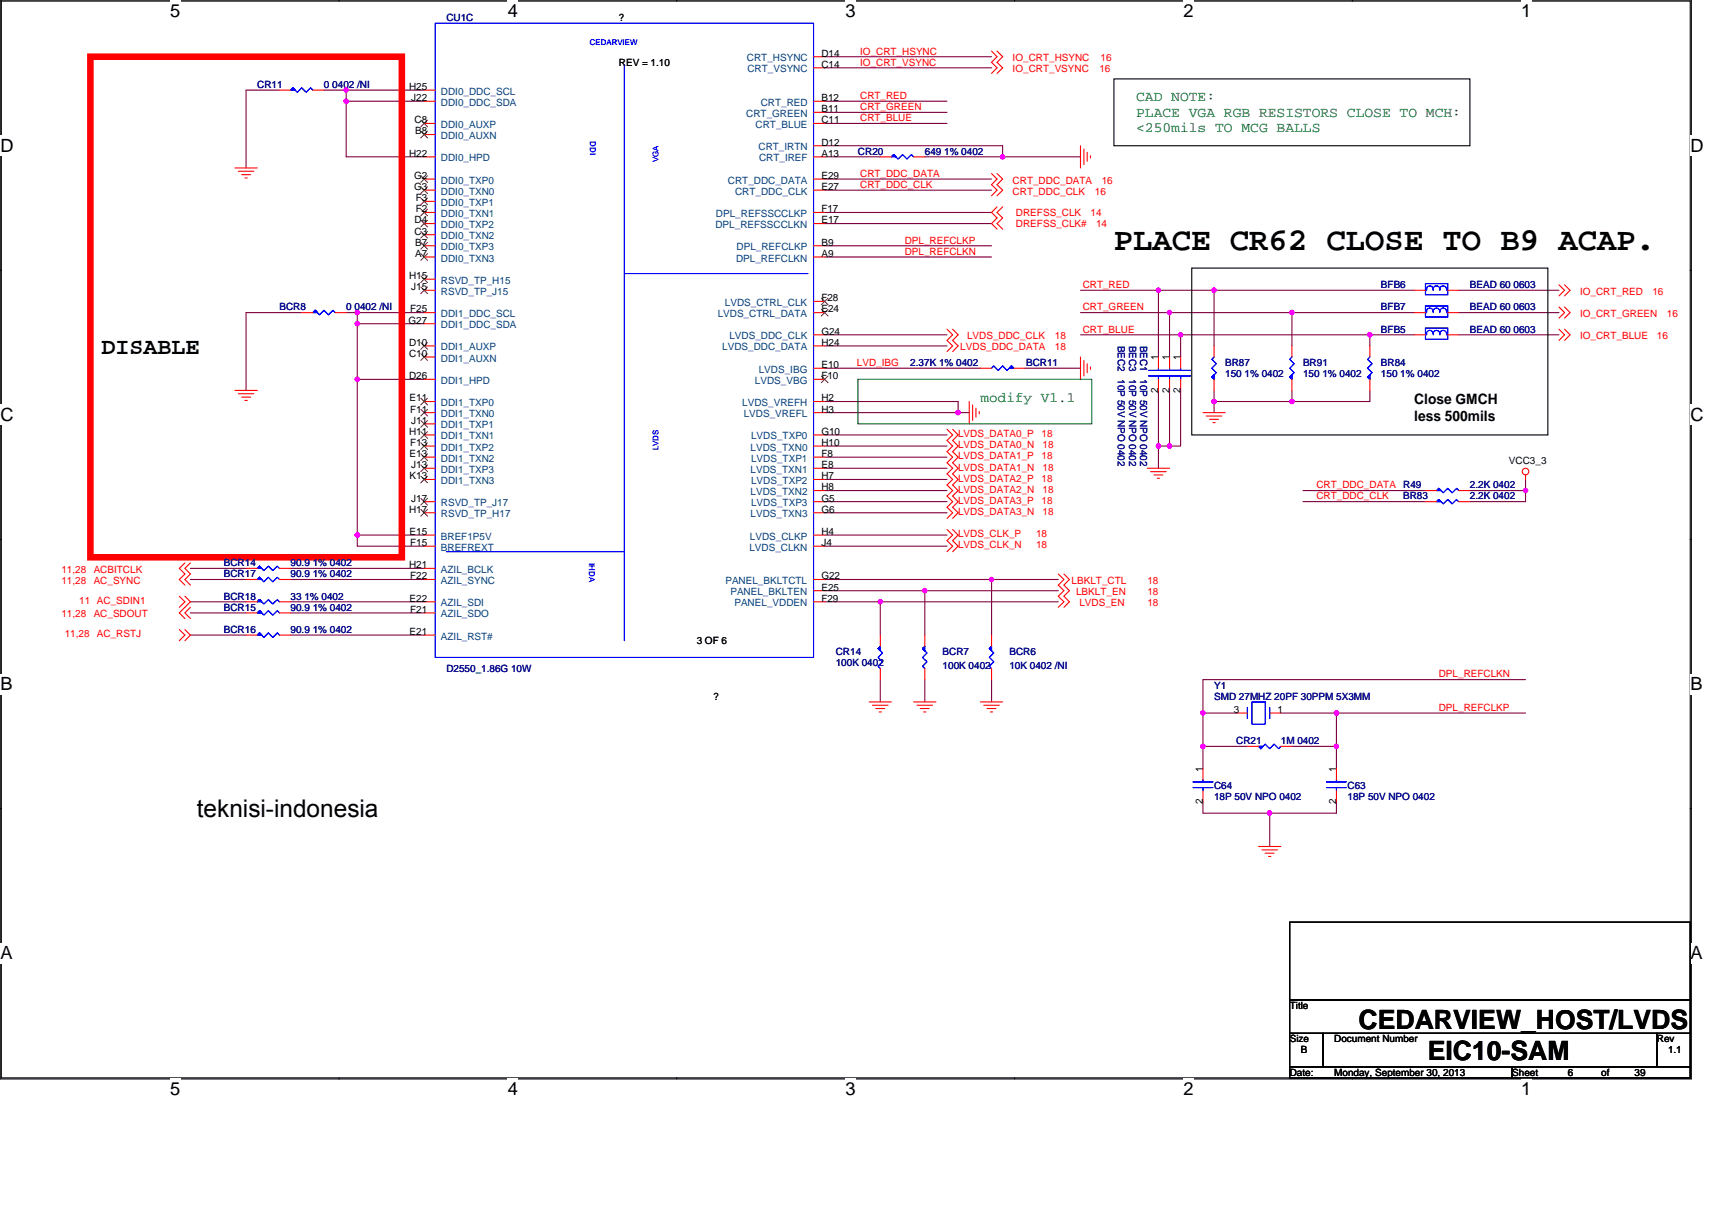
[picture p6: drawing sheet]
<svg xmlns="http://www.w3.org/2000/svg" width="297mm" height="210mm" viewBox="0 0 297 210" stroke-linecap="round" stroke-linejoin="round" font-family="sans-serif">
<path d="M0 0h293.5v187.2h-293.5zM.2 .2h293.1v186.8h-293.1z" fill="none" stroke="#000" stroke-width=".19"/>
<g fill="#fff">
<path d="M29.5 .1h1.8v3.5h-1.8z"/>
<path d="M29.5 187.2h1.8v3.5h-1.8z"/>
</g>
<path d="M58.8 0v.2M58.8 187v.2" fill="none" stroke="#000" stroke-width=".19"/>
<g fill="#fff">
<path d="M88.1 .1h1.8v3.5h-1.8z"/>
<path d="M88.1 187.2h1.8v3.5h-1.8z"/>
</g>
<path d="M117.4 0v.2M117.4 187v.2" fill="none" stroke="#000" stroke-width=".19"/>
<g fill="#fff">
<path d="M146.7 .1h1.8v3.5h-1.8z"/>
<path d="M146.7 187.2h1.8v3.5h-1.8z"/>
</g>
<path d="M176 0v.2M176 187v.2" fill="none" stroke="#000" stroke-width=".19"/>
<g fill="#fff">
<path d="M205.3 .1h1.8v3.5h-1.8z"/>
<path d="M205.3 187.2h1.8v3.5h-1.8z"/>
</g>
<path d="M234.7 0v.2M234.7 187v.2" fill="none" stroke="#000" stroke-width=".19"/>
<g fill="#fff">
<path d="M263.9 .1h1.8v3.5h-1.8z"/>
<path d="M263.9 187.2h1.8v3.5h-1.8z"/>
<path d="M.1 23.5h2.3v3.6h-2.3z"/>
<path d="M293.3 23.5h2.3v3.6h-2.3z"/>
<path d="M.1 70.3h2.3v3.5h-2.3z"/>
<path d="M293.3 70.3h2.3v3.5h-2.3z"/>
</g>
<path d="M0 46.9h.2M293.3 46.9h.2" fill="none" stroke="#000" stroke-width=".19"/>
<g fill="#fff">
<path d="M.1 117h2.1v3.5h-2.1z"/>
<path d="M293.3 117h2.1v3.5h-2.1z"/>
</g>
<path d="M0 93.6h.2M293.3 93.6h.2" fill="none" stroke="#000" stroke-width=".19"/>
<g fill="#fff">
<path d="M.1 163.7h2.1v3.5h-2.1z"/>
<path d="M293.3 163.7h2.1v3.5h-2.1z"/>
</g>
<path d="M193.3 13.7h61.7v11.6h-61.7zM206.8 46.5h61.8v29h-61.8zM0 140.3h.2M293.3 140.3h.2M223.8 179.3h5.8v5.8h-5.8zM223.8 160h69.5v13.5h-69.5zM223.8 173.5h69.5v5.8h-69.5zM229.6 179.3h57.9v5.8h-57.9zM287.5 179.3h5.8v5.8h-5.8zM223.8 185.1h38.6v1.9h-38.6zM262.4 185.1h30.9v1.9h-30.9z" fill="none" stroke="#000" stroke-width=".19"/>
<g fill="none" stroke="#800040" stroke-width=".19">
<path d="M48.5 15.6h-5.8v13.5M56.2 15.6h3.9v2M60.1 15.6h13.5M60.1 17.6h13.5M60.1 17.6v9.6h13.5M143.1 9.8h28.9M143.1 11.8h28.9M143.1 17.6h21.2M143.1 19.5h21.2M143.1 31.1h28.9M143.1 33h28.9M143.1 38.8h28.9"/>
<path d="M143.1 36.9h28.9M143.1 27.2h9.6M143.1 21.4h21.2M143.1 25.3h30.9v1.9M160.5 27.2h13.5M174 27.2h13.5M52.3 54.3h-9.6v13.5M60.1 54.3h1.9M62 54.3h11.6M62 54.3v1.9M73.6 56.2h-11.6v9.6M143.1 42.7h28.9"/>
<path d="M143.1 44.6h28.9M143.1 58.1h21.2M187.5 50.4h13.5M187.5 54.3h15.4v7.7M187.5 58.1h17.3v3.9M201 50.4h9.6M201 50.4v11.6M202.9 54.3h21.3M204.8 58.1h32.9M210.6 50.4v9.6M210.6 50.4h34.8M224.2 54.3h21.2"/>
<path d="M224.2 54.3v5.7M237.7 58.1v1.9M237.7 58.1h7.7M253.1 58.1h17.4M253.1 54.3h17.4M253.1 50.4h17.4M62 65.8h11.6M62 65.8v29h11.6M143.1 69.7h23.1v1.9M143.1 71.6h23.1M143.1 60h21.2M143.1 77.4h21.2"/>
<path d="M143.1 75.5h21.2M143.1 79.3h21.2M143.1 63.9h27M166.2 71.6h2M177.8 63.9h9.7M201 67.8v9.6M201 77.4v3.9M201 77.4h1.9M202.9 67.8v9.6M204.8 67.8v9.6h-1.9M210.6 69.7v1.9M210.6 69.7h13.6"/>
<path d="M210.6 67.8v1.9M224.2 67.8v1.9M237.7 67.8v1.9h-13.5M33 98.6h9.7M50.4 98.6h23.2M62 92.9h11.6M143.1 94.8h21.2M143.1 81.3h21.2M143.1 85.1h21.2M143.1 83.2h21.2M143.1 92.9h21.2M143.1 89h21.2"/>
<path d="M143.1 87.1h21.2M226.1 85.1h21.2M226.1 87.1h21.2M255 85.1h9.7M264.7 85.1v2h-9.7M264.7 83.2v1.9M33 104.4h9.7M33 106.4h9.7M33 110.2h9.7M33 100.6h9.7M50.4 100.6h23.2M50.4 104.4h23.2"/>
<path d="M50.4 106.4h23.2M50.4 110.2h23.2M143.1 100.6h28.9v9.6M143.1 104.4h9.6v5.8M143.1 102.5h17.4v7.7M152.7 117.9v3.9M152.7 104.4h30.9M160.5 102.5h23.1M160.5 117.9v3.9M172 117.9v3.9M172 100.6h11.6M264.7 117.9h-56v5.8"/>
<path d="M208.7 139.2v1.9h11.6v5.8M208.7 129.5v3.9M208.7 129.5h7.7M208.7 123.7v5.8M208.7 123.7h5.8M222.2 123.7h9.7M231.9 123.7v5.8h-7.7M231.9 123.7h32.8M231.9 129.5v3.9M231.9 139.2v1.9h-11.6"/>
</g>
<g fill="#f0f" stroke="#f0f" stroke-width=".19">
<circle cx="264.7" cy="85.1" r=".38"/>
<circle cx="210.6" cy="50.4" r=".38"/>
<circle cx="224.1" cy="69.7" r=".38"/>
<circle cx="224.1" cy="54.2" r=".38"/>
<circle cx="237.7" cy="58.1" r=".38"/>
<circle cx="204.8" cy="58.1" r=".38"/>
<circle cx="210.6" cy="69.7" r=".38"/>
<circle cx="166.2" cy="71.6" r=".38"/>
<circle cx="174" cy="27.2" r=".38"/>
<circle cx="152.7" cy="104.4" r=".38"/>
<circle cx="172" cy="100.6" r=".38"/>
<circle cx="160.4" cy="102.5" r=".38"/>
<circle cx="62" cy="65.8" r=".38"/>
<circle cx="62" cy="54.2" r=".38"/>
<circle cx="208.7" cy="123.7" r=".38"/>
<circle cx="231.9" cy="123.7" r=".38"/>
<circle cx="231.9" cy="129.5" r=".38"/>
<circle cx="220.3" cy="141.1" r=".38"/>
<circle cx="208.7" cy="129.5" r=".38"/>
<circle cx="60" cy="15.6" r=".38"/>
<circle cx="201" cy="50.4" r=".38"/>
<circle cx="202.9" cy="54.2" r=".38"/>
<circle cx="201" cy="77.4" r=".38"/>
<circle cx="202.9" cy="77.4" r=".38"/>
<circle cx="60.1" cy="17.6" r=".38"/>
<circle cx="62" cy="56.2" r=".38"/>
<circle cx="62" cy="92.8" r=".38"/>
</g>
<g fill="none" stroke="#f00" stroke-width=".19">
<path d="M48.5 15.6h1.9M54.3 15.6h1.9M73.6 17.6h1.9M73.6 15.6h1.9M141.2 17.6h1.9M141.2 19.5h1.9M141.2 11.8h1.9M141.2 9.8h1.9M172 8.9l1 .9-1 1 1 1-1 .9M173 8.9l1 .9-1 1 1 1-1 .9M40.8 29.1h3.8M41.4 29.7h2.6"/>
<path d="M41.9 30.3h1.6M42.5 30.9h.4M73.6 38.8h1.9M73.6 36.9h1.9M73.6 34.9h1.9M73.6 33h1.9M73.6 31.1h1.9M73.6 27.2h1.9M73.6 23.3h1.9M73.6 21.4h1.9M141.2 38.8h1.9M141.2 36.9h1.9"/>
<path d="M141.2 33h1.9M141.2 31.1h1.9M141.2 27.2h1.9M141.2 21.4h1.9M141.2 25.3h1.9M152.7 27.2h2M158.5 27.2h2M172 30.1l1 1-1 .9 1 1-1 1M173 30.1l1 1-1 .9 1 1-1 1M173 35.9l-1 1 1 .9-1 1 1 1M174 35.9l-1 1 1 .9-1 1 1 1M187.5 25.3v3.8"/>
<path d="M188.1 25.9v2.7M188.6 26.4v1.6M189.2 27v.4M52.3 54.3h2M58.1 54.3h2M73.6 42.7h1.9M73.6 44.6h1.9M73.6 56.2h1.9M73.6 54.3h1.9M73.6 50.4h1.9M73.6 48.5h1.9M73.6 40.7h1.9"/>
<path d="M141.2 42.7h1.9M141.2 44.6h1.9M141.2 54.3h1.9M141.2 58.1h1.9M141.2 52.3h1.9M164.3 57.1l1 1-1 1 1 .9-1 1M165.3 57.1l.9 1-.9 1 .9 .9-.9 1M245.4 54.3h1.9M245.4 50.4h1.9M245.4 58.1h1.9M251.2 54.3h1.9M251.2 50.4h1.9"/>
<path d="M251.2 58.1h1.9M270.5 49.4l1 1-1 1M270.5 53.3l1 1-1 .9M270.5 57.1l1 1-1 1M271.5 49.4l.9 1-.9 1M271.5 53.3l.9 1-.9 .9M271.5 57.1l.9 1-.9 1M40.8 67.8h3.8M41.4 68.3h2.6M41.9 68.9h1.6M42.5 69.5h.4M73.6 79.3h1.9"/>
<path d="M73.6 77.4h1.9M73.6 75.5h1.9M73.6 73.6h1.9M73.6 71.6h1.9M73.6 69.7h1.9M73.6 65.8h1.9M73.6 62h1.9M73.6 60h1.9M141.2 79.3h1.9M141.2 77.4h1.9M141.2 75.5h1.9M141.2 71.6h1.9"/>
<path d="M141.2 69.7h1.9M141.2 65.8h1.9M141.2 60h1.9M141.2 63.9h1.9M164.3 74.5l1 1-1 .9 1 1-1 1 1 .9-1 1 1 1-1 .9 1 1-1 1 1 .9-1 1 1 1-1 .9 1 1-1 1M165.3 74.5l.9 1-.9 .9 .9 1-.9 1 .9 .9-.9 1 .9 1-.9 .9 .9 1-.9 1 .9 .9-.9 1 .9 1-.9 .9 .9 1-.9 1M168.2 69.7v3.9M168.8 70.3v2.7M169.3 70.8v1.6M169.9 71.4v.4M170.1 63.9h1.9M175.9 63.9h1.9"/>
<path d="M187.5 62v3.8M188.1 62.5v2.7M188.6 63.1v1.6M189.2 63.7v.4M201 62v1.9M201 65.8v2M202.9 62v1.9M202.9 65.8v2M204.8 62v1.9M204.8 65.8v2M208.7 71.6h3.9M209.3 72.2h2.7"/>
<path d="M209.9 72.8h1.5M210.5 73.3h.3M210.6 60v2M210.6 65.8v2M224.2 60v2M224.2 65.8v2M237.7 60v2M237.7 65.8v2M32.1 97.7l-1 .9 1 1-1 1 1 .9M33 97.7l-.9 .9 .9 1-.9 1 .9 .9M42.7 98.6h1.9M48.5 98.6h1.9"/>
<path d="M73.6 98.6h1.9M73.6 94.8h1.9M73.6 92.9h1.9M73.6 89h1.9M73.6 87.1h1.9M73.6 83.2h1.9M73.6 81.3h1.9M141.2 85.1h1.9M141.2 94.8h1.9M141.2 92.9h1.9M141.2 89h1.9M141.2 87.1h1.9"/>
<path d="M141.2 83.2h1.9M141.2 81.3h1.9M164.3 91.9l1 1-1 .9 1 1-1 .9M165.3 91.9l.9 1-.9 .9 .9 1-.9 .9M183.6 99.6l1 1-1 .9 1 1-1 1 1 .9-1 1M184.6 99.6l.9 1-.9 .9 .9 1-.9 1 .9 .9-.9 1M199.1 81.3h3.8M199.6 81.9h2.8M200.2 82.4h1.6M200.8 83h.4M247.3 85.1h2M247.3 87.1h2"/>
<path d="M253.1 85.1h1.9M253.1 87.1h1.9M264.7 82.4v.8M31.1 103.5l1 .9-1 1M31.1 109.3l1 .9-1 1M32.1 103.5l.9 .9-1.9 2 1 .9M32.1 109.3l.9 .9-.9 1M33 105.4l-.9 1 .9 .9M42.7 100.6h1.9M42.7 110.2h1.9M42.7 106.4h1.9M42.7 104.4h1.9"/>
<path d="M48.5 100.6h1.9M48.5 110.2h1.9M48.5 106.4h1.9M48.5 104.4h1.9M73.6 100.6h1.9M73.6 110.2h1.9M73.6 106.4h1.9M73.6 104.4h1.9M141.2 100.6h1.9M141.2 104.4h1.9M141.2 102.5h1.9M152.7 110.2v2"/>
<path d="M152.7 116v1.9M160.5 110.2v2M160.5 116v1.9M172 110.2v2M172 116v1.9M150.8 121.8h3.9M151.4 122.4h2.7M152 123h1.5M152.5 123.5h.4M158.5 121.8h3.9M159.1 122.4h2.7M159.7 123h1.5"/>
<path d="M160.2 123.5h.5M170.1 121.8h3.9M170.7 122.4h2.7M171.3 123h1.5M171.8 123.5h.4M208.7 133.4v1.9M208.7 137.2v2M214.5 123.7h1.9M216.4 129.5h2M220.3 123.7h1.9M222.2 129.5h2M231.9 133.4v1.9"/>
<path d="M231.9 137.2v2M218.4 146.9h3.8M218.9 147.5h2.8M219.5 148.1h1.6M220.1 148.6h.4"/>
<circle cx="264.7" cy="81.8" r=".57"/>
</g>
<path d="M15.7 9.8h54v86.9h-54z" fill="none" stroke="#f00" stroke-width="1.1"/>
<path d="M148.9 65.8h40.5v7.8h-40.5z" fill="none" stroke="#008000" stroke-width=".19"/>
<g fill="none" stroke="#00f" stroke-width=".19">
<path d="M50.4 15.6l.4-.4 .8 .8 .7-.8 .8 .8 .8-.8 .4 .4M154.7 27.2l.3-.4 .8 .8 .8-.8 .8 .8 .7-.8 .4 .4M54.3 54.3l.4-.5 .7 .8 .8-.8 .8 .8 .8-.8 .3 .5M247.3 56.9h3.9v2h-3.9zM247.3 53.1h3.9v1.9h-3.9zM247.3 49.2h3.9v2h-3.9zM247.5 54v.3h-.2M248.6 57.9a.58 .58 0 0 0-.6-.5 .58 .58 0 0 0-.5 .7h-.2M248.6 54a.56 .56 0 0 0-.5-.5 .56 .56 0 0 0-.6 .5M248.6 50.2a.58 .58 0 0 0-.6-.6 .58 .58 0 0 0-.5 .8h-.2M248.7 54v.3M249.8 57.9a.59 .59 0 0 0-.7-.5 .59 .59 0 0 0-.4 .7"/>
<path d="M249.8 54a.57 .57 0 0 0-.6-.5 .57 .57 0 0 0-.5 .5M249.8 50.2a.59 .59 0 0 0-.7-.6 .59 .59 0 0 0-.4 .8M249.8 58.1a.6 .6 0 0 1 .6-.8 .6 .6 0 0 1 .6 .8h.2M249.8 54v.3M251 54a.57 .57 0 0 0-.6-.5 .57 .57 0 0 0-.6 .5M251 54v.3h.2M251.2 50.4h-.2a.6 .6 0 0 0-.6-.8 .6 .6 0 0 0-.6 .8M172 63.9l.4-.4 .8 .8 .8-.8 .7 .8 .8-.8 .4 .4M199.3 65.2h3.4M199.3 64.3h3.4M201 63.9v.4M201 65.2v.6"/>
<path d="M201.2 65.2h3.5M201.2 64.3h3.5M202.9 63.9v.4M202.9 65.2v.6M203.1 65.2h3.5M203.1 64.3h3.5M204.8 63.9v.4M204.8 65.2v.6M210.6 62l-.3 .4 .7 .7-.7 .8 .7 .8-.7 .7 .3 .4M224.2 62l-.4 .4 .7 .7-.7 .8 .7 .8-.7 .7 .4 .4M237.7 62l-.4 .4 .8 .7-.8 .8 .8 .8-.8 .7 .4 .4M44.6 98.6l.4-.3 .8 .7 .8-.7 .7 .7 .8-.7 .4 .3"/>
<path d="M249.3 85.1l.3-.3 .8 .7 .8-.7 .7 .7 .8-.7 .4 .3M249.3 87.1l.3-.4 .8 .7 .8-.7 .7 .7 .8-.7 .4 .4M44.6 100.6l.4-.4 .8 .8 .8-.8 .7 .8 .8-.8 .4 .4M44.6 110.2l.4-.4 .8 .8 .8-.8 .7 .8 .8-.8 .4 .4M44.6 106.4l.4-.4 .8 .7 .8-.7 .7 .7 .8-.7 .4 .4M44.6 104.4l.4-.3 .8 .7 .8-.7 .7 .7 .8-.7 .4 .3M152.7 112.2l-.3 .3 .7 .8-.7 .8 .7 .8-.7 .7 .3 .4M160.5 112.2l-.4 .3 .7 .8-.7 .8 .7 .8-.7 .7 .4 .4M172 112.2l-.3 .3 .7 .8-.7 .8 .7 .8-.7 .7 .3 .4M207 136.7h3.5M207 135.7h3.5M208.7 135.3v.4"/>
<path d="M208.7 136.7v.5M216.4 122.8v1.9M217.2 121.8h2.3v3.9h-2.3zM218.4 129.5l.4 .4 .7-.8 .8 .8 .8-.8 .7 .8 .4-.4M220.3 122.8v1.9M230.1 136.7h3.5M230.1 135.7h3.5M231.9 135.3v.4M231.9 136.7v.5"/>
</g>
<g fill="#00f" stroke="#00f" stroke-width=".19">
<path d="M152.4 112.5l.3-.3v.7z" fill-rule="evenodd"/>
<path d="M152.4 112.5l.3-.3v.7z" fill-rule="evenodd"/>
<path d="M249.6 84.8l.4 .3h-.7l.3-.3 .4 .3z" fill-rule="evenodd"/>
<path d="M249.6 84.8l.4 .3h-.7l.3-.3 .4 .3z" fill-rule="evenodd"/>
<path d="M44.6 100.6l.4-.4 .4 .4-.4-.4 .4 .4z" fill-rule="evenodd"/>
<path d="M44.6 100.6l.4-.4 .4 .4-.4-.4 .4 .4z" fill-rule="evenodd"/>
<path d="M237.3 65.4l.4-.4v.8l-.4-.4 .4-.4z" fill-rule="evenodd"/>
<path d="M237.3 65.4l.4-.4v.8l-.4-.4 .4-.4z" fill-rule="evenodd"/>
<path d="M224.2 65v.8l-.4-.4z" fill-rule="evenodd"/>
<path d="M224.2 65v.8l-.4-.4z" fill-rule="evenodd"/>
<path d="M54.7 53.8l.4 .5h-.8l.4-.5 .4 .5z" fill-rule="evenodd"/>
<path d="M54.7 53.8l.4 .5h-.8l.4-.5 .4 .5z" fill-rule="evenodd"/>
<path d="M44.6 98.6l.4-.3 .4 .3-.4-.3 .4 .3z" fill-rule="evenodd"/>
<path d="M44.6 98.6l.4-.3 .4 .3-.4-.3 .4 .3z" fill-rule="evenodd"/>
<path d="M249.6 86.7l.4 .4h-.7l.3-.4 .4 .4z" fill-rule="evenodd"/>
<path d="M249.6 86.7l.4 .4h-.7l.3-.4 .4 .4z" fill-rule="evenodd"/>
<path d="M45 109.8l.4 .4h-.8l.4-.4 .4 .4z" fill-rule="evenodd"/>
<path d="M45 109.8l.4 .4h-.8l.4-.4 .4 .4z" fill-rule="evenodd"/>
<path d="M171.7 112.5l.3-.3v.7z" fill-rule="evenodd"/>
<path d="M171.7 112.5l.3-.3v.7z" fill-rule="evenodd"/>
<path d="M155 26.8l.4 .4h-.7l.3-.4 .4 .4z" fill-rule="evenodd"/>
<path d="M155 26.8l.4 .4h-.7l.3-.4 .4 .4z" fill-rule="evenodd"/>
<path d="M45 106l.4 .4h-.8l.4-.4 .4 .4z" fill-rule="evenodd"/>
<path d="M45 106l.4 .4h-.8l.4-.4 .4 .4z" fill-rule="evenodd"/>
<path d="M175.5 63.5l.4 .4h-.8z" fill-rule="evenodd"/>
<path d="M175.5 63.5l.4 .4h-.8z" fill-rule="evenodd"/>
<path d="M218.4 129.5h.7l-.3 .4 .3-.4-.3 .4z" fill-rule="evenodd"/>
<path d="M218.4 129.5h.7l-.3 .4 .3-.4-.3 .4z" fill-rule="evenodd"/>
<path d="M210.6 65v.8l-.3-.4z" fill-rule="evenodd"/>
<path d="M210.6 65v.8l-.3-.4z" fill-rule="evenodd"/>
<path d="M160.1 112.5l.4-.3v.7z" fill-rule="evenodd"/>
<path d="M160.1 112.5l.4-.3v.7z" fill-rule="evenodd"/>
<path d="M45 104.1l.4 .3h-.8l.4-.3 .4 .3z" fill-rule="evenodd"/>
<path d="M45 104.1l.4 .3h-.8l.4-.3 .4 .3z" fill-rule="evenodd"/>
<path d="M50.8 15.2l.4 .4h-.8l.4-.4 .4 .4z" fill-rule="evenodd"/>
<path d="M50.8 15.2l.4 .4h-.8l.4-.4 .4 .4z" fill-rule="evenodd"/>
</g>
<path d="M75.5 4h65.7v110.1h-65.7zM108.3 11.2v100M108.3 47.5h31.9M77.4 95.7h30.9" fill="none" stroke="#00f" stroke-width=".17"/>
<g fill="none" stroke="#804000" stroke-width=".17">
<path d="M73 38.2l1.2 1.2M73 36.3l1.2 1.2M73 34.4l1.2 1.1M73 32.4l1.2 1.2M73 30.5l1.2 1.2M73 22.8l1.2 1.1M73 20.8l1.2 1.2M74.2 38.2l-1.2 1.2M74.2 36.3l-1.2 1.2M74.2 34.4l-1.2 1.1M74.2 32.4l-1.2 1.2M74.2 30.5l-1.2 1.2"/>
<path d="M74.2 22.8l-1.2 1.1M74.2 20.8l-1.2 1.2M73 59.5l1.2 1.1M73 49.8l1.2 1.2M73 47.9l1.2 1.1M73 44l1.2 1.2M73 42.1l1.2 1.1M73 40.2l1.2 1.1M74.2 59.5l-1.2 1.1M74.2 49.8l-1.2 1.2M74.2 47.9l-1.2 1.1M74.2 44l-1.2 1.2"/>
<path d="M74.2 42.1l-1.2 1.1M74.2 40.2l-1.2 1.1M142.5 53.7l1.2 1.1M142.5 51.7l1.2 1.2M143.7 53.7l-1.2 1.1M143.7 51.7l-1.2 1.2M73 78.8l1.2 1.1M73 76.8l1.2 1.2M73 74.9l1.2 1.2M73 73l1.2 1.1M73 71l1.2 1.2M73 69.1l1.2 1.2"/>
<path d="M73 61.4l1.2 1.1M74.2 78.8l-1.2 1.1M74.2 76.8l-1.2 1.2M74.2 74.9l-1.2 1.2M74.2 73l-1.2 1.1M74.2 71l-1.2 1.2M74.2 69.1l-1.2 1.2M74.2 61.4l-1.2 1.1M142.5 65.3l1.2 1.1M143.7 65.3l-1.2 1.1M73 88.4l1.2 1.2M73 86.5l1.2 1.2"/>
<path d="M73 82.6l1.2 1.2M73 80.7l1.2 1.2M74.2 88.4l-1.2 1.2M74.2 86.5l-1.2 1.2M74.2 82.6l-1.2 1.2M74.2 80.7l-1.2 1.2"/>
</g>
<text font-size="5.6" x="193.3" y="43.5">PLACE CR62 CLOSE TO B9 ACAP.</text>
<g font-size="4.6">
<text x="235.7" y="178.6">CEDARVIEW_HOST/LVDS</text>
<text x="247.7" y="184">EIC10-SAM</text>
</g>
<text font-size="4.2" x="34.1" y="141.8">teknisi-indonesia</text>
<text font-size="4" x="17.6" y="61.5">DISABLE</text>
<g font-size="3.2">
<text x="29.5" y="2.9">5</text>
<text x="88.1" y="2.9">4</text>
<text x="146.7" y="2.9">3</text>
<text x="205.3" y="2.9">2</text>
<text x="263.9" y="2.9">1</text>
<text x=".1" y="26.4">D</text>
<text x="293.3" y="26.4">D</text>
<text x=".1" y="73.1">C</text>
<text x="293.3" y="73.1">C</text>
<text x=".1" y="119.8">B</text>
<text x="293.3" y="119.8">B</text>
<text x=".1" y="166.5">A</text>
<text x="293.3" y="166.5">A</text>
<text x="29.5" y="190">5</text>
<text x="88.1" y="190">4</text>
<text x="146.7" y="190">3</text>
<text x="205.3" y="190">2</text>
<text x="263.9" y="190">1</text>
</g>
<g font-size="2.5" fill="#008000">
<text x="197.1" y="17.6">CAD NOTE:</text>
<text x="197.1" y="20.3">PLACE VGA RGB RESISTORS CLOSE TO MCH:</text>
<text x="197.1" y="22.9">&lt;250mils TO MCG BALLS</text>
<text x="170.1" y="69.7">modify V1.1</text>
</g>
<g font-size="2.5">
<text x="245.4" y="70.1">Close GMCH</text>
<text x="245.4" y="73">less 500mils</text>
</g>
<g font-size="1.7" fill="#000080">
<text x="77.4" y="3.7">CU1C</text>
<text x="44.6" y="15.2">CR11</text>
<text x="56.2" y="15.2">0 0402 /NI</text>
<text x="148.9" y="26.8">CR20</text>
<text x="160.5" y="26.8">649 1% 0402</text>
<text x="48.5" y="53.8">BCR8</text>
<text x="60.1" y="53.8">0 0402 /NI</text>
<text x="239.6" y="53.8">BFB7</text>
<text x="239.6" y="50">BFB6</text>
<text x="255" y="53.8">BEAD 60 0603</text>
<text x="255" y="50">BEAD 60 0603</text>
<text x="239.6" y="57.7">BFB5</text>
<text x="255" y="57.7">BEAD 60 0603</text>
<text x="157.9" y="63.5">2.37K 1% 0402</text>
<text x="178" y="63.5">BCR11</text>
<text x="194" y="60" transform="rotate(90 194 60)">BEC2</text>
<text x="194" y="65.8" transform="rotate(90 194 65.8)">10P 50V NPO 0402</text>
<text x="195.9" y="60" transform="rotate(90 195.9 60)">BEC3</text>
<text x="195.9" y="65.8" transform="rotate(90 195.9 65.8)">10P 50V NPO 0402</text>
<text x="197.8" y="60" transform="rotate(90 197.8 60)">BEC1</text>
<text x="197.8" y="65.8" transform="rotate(90 197.8 65.8)">10P 50V NPO 0402</text>
<text x="212.6" y="63.5">BR87</text>
<text x="212.6" y="65.4">150 1% 0402</text>
<text x="226.1" y="63.5">BR91</text>
<text x="226.1" y="65.4">150 1% 0402</text>
<text x="239.6" y="63.5">BR84</text>
<text x="239.6" y="65.4">150 1% 0402</text>
<text x="243.5" y="84.8">R49</text>
<text x="243.5" y="86.7">BR83</text>
<text x="255" y="84.8">2.2K 0402</text>
<text x="255" y="86.7">2.2K 0402</text>
<text x="38.8" y="100.2">BCR17</text>
<text x="38.8" y="98.3">BCR14</text>
<text x="50.4" y="100.2">90.9 1% 0402</text>
<text x="50.4" y="98.3">90.9 1% 0402</text>
<text x="38.8" y="106">BCR15</text>
<text x="38.8" y="104.1">BCR18</text>
<text x="50.4" y="106">90.9 1% 0402</text>
<text x="50.4" y="104.1">33 1% 0402</text>
<text x="38.8" y="109.8">BCR16</text>
<text x="50.4" y="109.8">90.9 1% 0402</text>
<text x="145" y="113.7">CR14</text>
<text x="163.6" y="113.7">BCR7</text>
<text x="175.1" y="113.7">BCR6</text>
<text x="77.4" y="116.6">D2550_1.86G 10W</text>
<text x="145" y="115.6">100K 0402</text>
<text x="163.6" y="116">100K 0402</text>
<text x="175.1" y="116">10K 0402 /NI</text>
<text x="210.6" y="119.5">Y1</text>
<text x="210.6" y="121.4">SMD 27MHZ 20PF 30PPM 5X3MM</text>
<text x="214.5" y="129.1">CR21</text>
<text x="222.2" y="129.1">1M 0402</text>
<text x="210.6" y="136.9">C64</text>
<text x="233.8" y="136.9">C63</text>
<text x="210.6" y="138.8">18P 50V NPO 0402</text>
<text x="233.8" y="138.8">18P 50V NPO 0402</text>
</g>
<g font-size="1.7">
<text x="107.4" y="3.7">?</text>
<text x="107.4" y="11.4">REV = 1.10</text>
<text x="142.5" y="9.8">D14</text>
<text x="142.5" y="11.7">C14</text>
<text x="71" y="15.6">H25</text>
<text x="71.3" y="17.5">J22</text>
<text x="142.5" y="17.5">B12</text>
<text x="71.9" y="21.4">C8</text>
<text x="72" y="23.3">B8</text>
<text x="142.5" y="19.5">B11</text>
<text x="142.5" y="21.4">C11</text>
<text x="71" y="27.2">H22</text>
<text x="142.5" y="25.3">D12</text>
<text x="142.5" y="27.2">A13</text>
<text x="71.8" y="33">G3</text>
<text x="71.8" y="31.1">G2</text>
<text x="72.1" y="34.9">F3</text>
<text x="142.5" y="31.1">E29</text>
<text x="142.5" y="33">E27</text>
<text x="71.9" y="40.7">C3</text>
<text x="71.9" y="38.8">D4</text>
<text x="72.1" y="36.9">F2</text>
<text x="142.5" y="38.8">E17</text>
<text x="142.5" y="36.9">F17</text>
<text x="72" y="44.6">A7</text>
<text x="72" y="42.6">B7</text>
<text x="142.5" y="44.6">A9</text>
<text x="142.5" y="42.6">B9</text>
<text x="71" y="48.4">H15</text>
<text x="71.3" y="50.4">J15</text>
<text x="142.5" y="52.3">F28</text>
<text x="70.9" y="56.2">G27</text>
<text x="71.2" y="54.2">F25</text>
<text x="142.5" y="54.2">E24</text>
<text x="142.5" y="58.1">G24</text>
<text x="71" y="65.8">D26</text>
<text x="71" y="61.9">C10</text>
<text x="71" y="60">D10</text>
<text x="142.5" y="63.9">E10</text>
<text x="142.5" y="60">H24</text>
<text x="142.5" y="65.8">F10</text>
<text x="201" y="62.5" transform="rotate(-90 201 62.5)">1</text>
<text x="202.9" y="62.5" transform="rotate(-90 202.9 62.5)">1</text>
<text x="204.8" y="62.5" transform="rotate(-90 204.8 62.5)">1</text>
<text x="71.1" y="69.7">E11</text>
<text x="71.2" y="71.6">F11</text>
<text x="142.5" y="71.6">H3</text>
<text x="142.5" y="69.7">H2</text>
<text x="201" y="68.1" transform="rotate(-90 201 68.1)">2</text>
<text x="202.9" y="68.1" transform="rotate(-90 202.9 68.1)">2</text>
<text x="204.8" y="68.1" transform="rotate(-90 204.8 68.1)">2</text>
<text x="71" y="75.5">H11</text>
<text x="71.2" y="77.4">F13</text>
<text x="71.3" y="73.5">J11</text>
<text x="142.5" y="77.4">H10</text>
<text x="142.5" y="75.5">G10</text>
<text x="71.1" y="83.2">K13</text>
<text x="71.1" y="79.3">E13</text>
<text x="71.3" y="81.2">J13</text>
<text x="142.5" y="81.2">E8</text>
<text x="142.5" y="83.2">H7</text>
<text x="142.5" y="79.3">F8</text>
<text x="261.8" y="80.5">VCC3_3</text>
<text x="71" y="89">H17</text>
<text x="71.3" y="87">J17</text>
<text x="142.5" y="89">G6</text>
<text x="142.5" y="85.1">H8</text>
<text x="142.5" y="87">G5</text>
<text x="71.1" y="92.8">E15</text>
<text x="71.2" y="94.8">F15</text>
<text x="142.5" y="94.8">J4</text>
<text x="142.5" y="92.8">H4</text>
<text x="71" y="98.6">H21</text>
<text x="71.2" y="100.5">F22</text>
<text x="142.5" y="100.5">G22</text>
<text x="71.1" y="104.4">E22</text>
<text x="71.2" y="106.3">F21</text>
<text x="142.5" y="102.5">E25</text>
<text x="142.5" y="104.4">F29</text>
<text x="71.1" y="110.2">E21</text>
<text x="120.9" y="111.8">3 OF 6</text>
<text x="123.8" y="121.4">?</text>
<text x="214.1" y="123.7">3</text>
<text x="221.7" y="123.7">1</text>
<text x="208.7" y="134" transform="rotate(-90 208.7 134)">1</text>
<text x="231.9" y="134" transform="rotate(-90 231.9 134)">1</text>
<text x="208.7" y="139.6" transform="rotate(-90 208.7 139.6)">2</text>
<text x="231.9" y="139.6" transform="rotate(-90 231.9 139.6)">2</text>
<text x="223.8" y="175.1">Title</text>
<text x="223.8" y="180.9">Size</text>
<text x="225.7" y="182.8">B</text>
<text x="231.5" y="180.9">Document Number</text>
<text x="287.5" y="180.9">Rev</text>
<text x="289.4" y="182.8">1.1</text>
<text x="223.8" y="186.7">Date:</text>
<text x="231.5" y="186.7">Monday, September 30, 2013</text>
<text x="262.4" y="186.7">Sheet</text>
<text x="272" y="186.7">6</text>
<text x="277.8" y="186.7">of</text>
<text x="283.6" y="186.7">39</text>
</g>
<g font-size="1.7" fill="#004080">
<text x="129.6" y="10.6">CRT_HSYNC</text>
<text x="76.5" y="16.4">DDI0_DDC_SCL</text>
<text x="129.7" y="12.6">CRT_VSYNC</text>
<text x="76.5" y="22.2">DDI0_AUXP</text>
<text x="76.5" y="18.4">DDI0_DDC_SDA</text>
<text x="129.5" y="20.3">CRT_GREEN</text>
<text x="131.1" y="22.2">CRT_BLUE</text>
<text x="132" y="18.4">CRT_RED</text>
<text x="76.5" y="28">DDI0_HPD</text>
<text x="76.5" y="24.1">DDI0_AUXN</text>
<text x="131.6" y="26.1">CRT_IRTN</text>
<text x="131.7" y="28">CRT_IREF</text>
<text x="76.5" y="35.7">DDI0_TXP1</text>
<text x="76.5" y="33.8">DDI0_TXN0</text>
<text x="76.5" y="31.9">DDI0_TXP0</text>
<text x="126.3" y="31.9">CRT_DDC_DATA</text>
<text x="127.5" y="33.8">CRT_DDC_CLK</text>
<text x="76.5" y="41.5">DDI0_TXN2</text>
<text x="76.5" y="39.6">DDI0_TXP2</text>
<text x="76.5" y="37.7">DDI0_TXN1</text>
<text x="124.1" y="39.6">DPL_REFSSCCLKN</text>
<text x="124.2" y="37.7">DPL_REFSSCCLKP</text>
<text x="76.5" y="45.4">DDI0_TXN3</text>
<text x="76.5" y="43.4">DDI0_TXP3</text>
<text x="127.7" y="45.4">DPL_REFCLKN</text>
<text x="127.8" y="43.4">DPL_REFCLKP</text>
<text x="76.5" y="51.2">RSVD_TP_J15</text>
<text x="76.5" y="49.2">RSVD_TP_H15</text>
<text x="125.8" y="53.1">LVDS_CTRL_CLK</text>
<text x="76.5" y="57">DDI1_DDC_SDA</text>
<text x="76.5" y="55">DDI1_DDC_SCL</text>
<text x="124.5" y="55">LVDS_CTRL_DATA</text>
<text x="126.6" y="58.9">LVDS_DDC_CLK</text>
<text x="76.5" y="62.7">DDI1_AUXN</text>
<text x="76.5" y="60.8">DDI1_AUXP</text>
<text x="125.3" y="60.8">LVDS_DDC_DATA</text>
<text x="131.7" y="64.7">LVDS_IBG</text>
<text x="76.5" y="70.5">DDI1_TXP0</text>
<text x="76.5" y="66.6">DDI1_HPD</text>
<text x="128.8" y="70.5">LVDS_VREFH</text>
<text x="131" y="66.6">LVDS_VBG</text>
<text x="76.5" y="76.3">DDI1_TXN1</text>
<text x="76.5" y="74.3">DDI1_TXP1</text>
<text x="76.5" y="72.4">DDI1_TXN0</text>
<text x="129" y="72.4">LVDS_VREFL</text>
<text x="130.3" y="76.3">LVDS_TXP0</text>
<text x="76.5" y="84">DDI1_TXN3</text>
<text x="76.5" y="82">DDI1_TXP3</text>
<text x="76.5" y="80.1">DDI1_TXN2</text>
<text x="76.5" y="78.2">DDI1_TXP2</text>
<text x="130.2" y="82">LVDS_TXN1</text>
<text x="130.2" y="78.2">LVDS_TXN0</text>
<text x="130.3" y="84">LVDS_TXP2</text>
<text x="130.3" y="80.1">LVDS_TXP1</text>
<text x="76.5" y="89.8">RSVD_TP_H17</text>
<text x="76.5" y="87.8">RSVD_TP_J17</text>
<text x="130.2" y="89.8">LVDS_TXN3</text>
<text x="130.2" y="85.9">LVDS_TXN2</text>
<text x="130.3" y="87.8">LVDS_TXP3</text>
<text x="76.5" y="95.6">BREFREXT</text>
<text x="76.5" y="93.6">BREF1P5V</text>
<text x="130" y="95.6">LVDS_CLKN</text>
<text x="130.1" y="93.6">LVDS_CLKP</text>
<text x="76.5" y="101.3">AZIL_SYNC</text>
<text x="76.5" y="99.4">AZIL_BCLK</text>
<text x="125.9" y="101.3">PANEL_BKLTCTL</text>
<text x="76.5" y="107.1">AZIL_SDO</text>
<text x="76.5" y="105.2">AZIL_SDI</text>
<text x="126.7" y="103.3">PANEL_BKLTEN</text>
<text x="127.4" y="105.2">PANEL_VDDEN</text>
<text x="76.5" y="111">AZIL_RST#</text>
</g>
<g font-size="1.7" fill="#f00">
<text x="149.2" y="9.5">IO_CRT_HSYNC</text>
<text x="149.2" y="11.4">IO_CRT_VSYNC</text>
<text x="175.7" y="10.6">IO_CRT_HSYNC</text>
<text x="191" y="10.6">16</text>
<text x="149.2" y="17.2">CRT_RED</text>
<text x="175.7" y="12.6">IO_CRT_VSYNC</text>
<text x="190.7" y="12.6">16</text>
<text x="149.2" y="19.1">CRT_GREEN</text>
<text x="149.2" y="21">CRT_BLUE</text>
<text x="149.2" y="30.7">CRT_DDC_DATA</text>
<text x="149.2" y="32.6">CRT_DDC_CLK</text>
<text x="175.7" y="31.9">CRT_DDC_DATA</text>
<text x="175.7" y="33.8">CRT_DDC_CLK</text>
<text x="190" y="33.8">16</text>
<text x="191.2" y="31.9">16</text>
<text x="176.3" y="39.4">DREFSS_CLK#</text>
<text x="176.3" y="37.4">DREFSS_CLK</text>
<text x="189.2" y="37.4">14</text>
<text x="190.2" y="39.4">14</text>
<text x="157" y="42.3">DPL_REFCLKP</text>
<text x="157" y="44.2">DPL_REFCLKN</text>
<text x="187.9" y="50">CRT_RED</text>
<text x="187.9" y="53.9">CRT_GREEN</text>
<text x="274.1" y="51.2">IO_CRT_RED</text>
<text x="286.7" y="51.2">16</text>
<text x="167.8" y="58.9">LVDS_DDC_CLK</text>
<text x="183" y="58.9">18</text>
<text x="187.9" y="57.7">CRT_BLUE</text>
<text x="274.1" y="55">IO_CRT_GREEN</text>
<text x="274.1" y="58.9">IO_CRT_BLUE</text>
<text x="287.5" y="58.9">16</text>
<text x="289.2" y="55">16</text>
<text x="148.7" y="63.5">LVD_IBG</text>
<text x="166.6" y="60.8">LVDS_DDC_DATA</text>
<text x="183" y="60.8">18</text>
<text x="166.2" y="75.9">LVDS_DATA0_P</text>
<text x="166.2" y="77.8">LVDS_DATA0_N</text>
<text x="180.7" y="75.9">18</text>
<text x="180.9" y="77.8">18</text>
<text x="166.2" y="79.7">LVDS_DATA1_P</text>
<text x="166.2" y="81.7">LVDS_DATA1_N</text>
<text x="166.2" y="83.6">LVDS_DATA2_P</text>
<text x="180.7" y="79.7">18</text>
<text x="180.7" y="83.6">18</text>
<text x="180.9" y="81.7">18</text>
<text x="166.2" y="85.5">LVDS_DATA2_N</text>
<text x="166.2" y="87.4">LVDS_DATA3_P</text>
<text x="166.2" y="89.4">LVDS_DATA3_N</text>
<text x="180.7" y="87.4">18</text>
<text x="180.9" y="85.5">18</text>
<text x="180.9" y="89.4">18</text>
<text x="228.4" y="84.8">CRT_DDC_DATA</text>
<text x="228.4" y="86.7">CRT_DDC_CLK</text>
<text x="166.2" y="93.2">LVDS_CLK_P</text>
<text x="166.2" y="95.2">LVDS_CLK_N</text>
<text x="179.8" y="95.2">18</text>
<text x="179.8" y="93.2">18</text>
<text x="10.6" y="99.4">11,28</text>
<text x="10.6" y="101.3">11,28</text>
<text x="16.3" y="99.4">ACBITCLK</text>
<text x="16.3" y="101.3">AC_SYNC</text>
<text x="185.9" y="101.3">LBKLT_CTL</text>
<text x="199.1" y="101.3">18</text>
<text x="10.6" y="107.1">11,28</text>
<text x="13.7" y="104.8">11 AC_SDIN1</text>
<text x="16.3" y="107.1">AC_SDOUT</text>
<text x="186.7" y="103.3">LBKLT_EN</text>
<text x="187.3" y="105.2">LVDS_EN</text>
<text x="199.1" y="105.2">18</text>
<text x="199.1" y="103.3">18</text>
<text x="11.2" y="110.6">11,28</text>
<text x="16.8" y="110.6">AC_RSTJ</text>
<text x="249.6" y="117.6">DPL_REFCLKN</text>
<text x="249.6" y="123.4">DPL_REFCLKP</text>
</g>
<g font-size="1.4" fill="#00f">
<text x="102.3" y="7.8">CEDARVIEW</text>
<text x="102.4" y="24.5" transform="rotate(90 102.4 24.5)">DDI</text>
<text x="114.2" y="28.2" transform="rotate(-90 114.2 28.2)">VGA</text>
<text x="114.2" y="78.2" transform="rotate(-90 114.2 78.2)">LVDS</text>
<text x="102.2" y="97.7" transform="rotate(90 102.2 97.7)">IHDA</text>
</g>
</svg>
